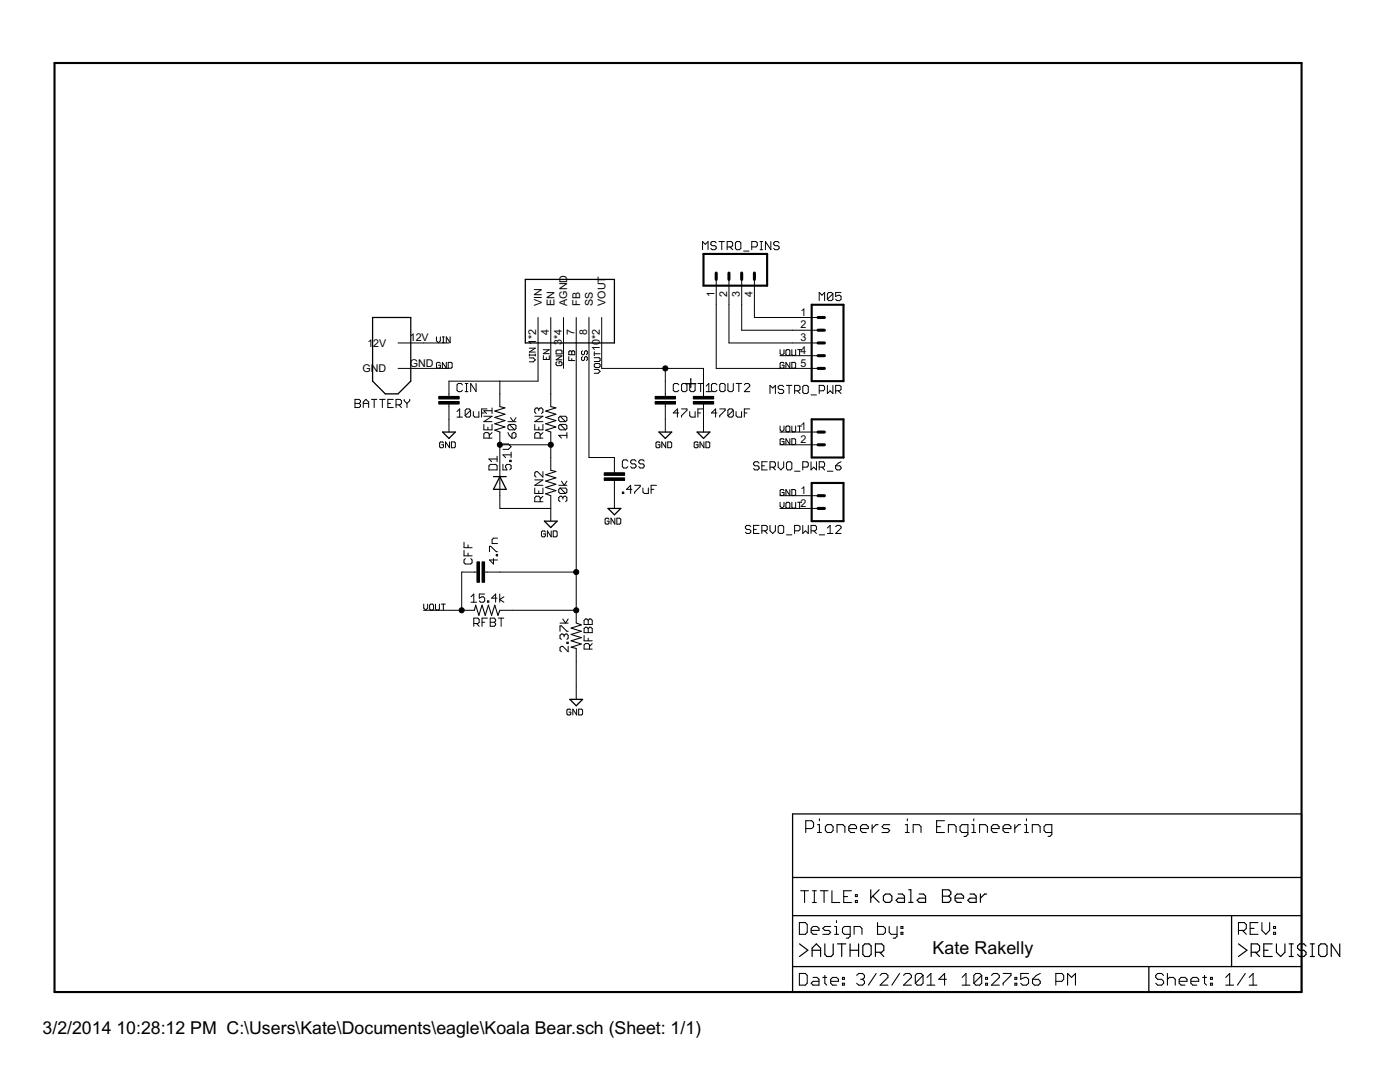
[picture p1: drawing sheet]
<svg xmlns="http://www.w3.org/2000/svg" width="279mm" height="216mm" viewBox="0 0 279 216" stroke-linecap="round" stroke-linejoin="round" font-family="sans-serif">
<g fill="none" stroke="#000" stroke-width=".2">
<path d="M140.2 49.8v-1.6l.6 .5 .5-.5v1.6M142.9 48.5l-.2-.3h-.6l-.2 .3v.2l.2 .3h.6l.2 .3v.3l-.2 .2h-.6l-.2-.2M142.9 55.8v17.7h20.4M143.5 48.2h1.1M144 48.2v1.6M145.1 49.3h.8l.3-.3v-.5l-.3-.3h-.8v1.6M145.5 55.8v12.6h17.8M145.7 49.3l.5 .5M147 48.2h.6l.2 .3v1.1l-.2 .2h-.6l-.2-.2v-1.1zM148 55.8v10.1h15.3M148.4 50.1h1.1M150 49.3h.9l.2-.3v-.5l-.2-.3h-.9v1.6"/>
<path d="M150.6 55.8v7.6h12.7M151.7 48.2h.5M151.7 49.8h.5M151.9 48.2v1.6M153.8 48.2v1.6l-1-1.6v1.6M155.5 48.5l-.3-.3h-.5l-.3 .3v.2l.3 .3h.5l.3 .3v.3l-.3 .2h-.5l-.3-.2M163.5 60v-1.6l.5 .5 .6-.5v1.6M166.2 58.6l-.3-.2h-.5l-.3 .2v1.1M166.2 58.6v1.1l-.3 .3h-.5l-.3-.3M166.2 58.6l-1.1 1.1M167.9 58.4h-1.1v.8l.5-.3h.3l.3 .3v.5l-.3 .3h-.6l-.2-.3M70.8 79.7h.9l.2 .3v.2l-.2 .3 .2 .3v.2l-.2 .3h-.9z"/>
<path d="M74.1 79.7h1.1M74.7 79.7v1.6M75.8 79.7h1.1M76.3 79.7v1.6M78.5 79.7h-1.1v1.6h1.1M79.4 68.4h10.2M80.7 79.7v.3l.5 .5M81.8 79.7v.3l-.6 .5M87.1 67.2v.8l.4 .4 .4-.4v-.8M87.5 72.9h.4v.4l-.2 .2M87.9 72.5l-.2-.2h-.4l-.2 .2v.8l.2 .2M88.3 68.4h.4"/>
<path d="M88.3 67.2h.4M88.5 67.2v1.2M89.1 72.3v1.2l-.8-1.2v1.2M89.5 73.5v-1.2h.5l.2 .2v.8l-.2 .2h-10.6M89.8 67.2v1.2l-.7-1.2v1.2M92.3 76.8l-.3-.3h-.5l-.3 .3v1.1l.3 .2h.5l.3-.2M92.8 76.5h.6M92.8 78.1h.6M93.1 76.5v1.6M95 76.5v1.6l-1.1-1.6v1.6M99.8 76.1v5M105.6 71.4h.8l.4 .4-.4 .4h-.8"/>
<path d="M105.6 70.8h1.2M105.6 70.6v.4M105.6 69.5h1.2l-1.2 .8h1.2M106.8 70.6v.4M107.4 63.4v12.7h-17.8v3M108.4 71v.7h1.2v-.7M108.4 69.8h1.2l-1.2 .8h1.2M109 71.4v.3M109.9 63.4v17.7M111 71h1.2l-1.2 .8h1.2M111.2 72.2l-.2 .2v.4l.2 .2h.8l.2-.2v-.4l-.2-.2h-.4v.4M111.2 69.8h.8l.2 .2v.6h-1.2v-.6z"/>
<path d="M112.5 63.4v10.1M113.5 71.2v.7h1.2M113.5 70.2l.2-.2 .4 .2 .4-.2 .2 .2v.6h-1.2zM114.1 70.2v.6M114.1 71.6v.3M115 63.4v60.9M116.2 71.2l-.1 .2v.4l.4 .1 .1-.1v-.4l.4-.2 .2 .2v.4l-.2 .1M116.2 70l-.1 .2v.4l.1 .2 .4-.2v-.4l.2-.2 .4 .2v.4l-.2 .2M117.5 63.4v27.9h5.1v3M118.6 70.6h1.2M118.6 71.4h1l.2 .2v.3l-.2 .2h-1M118.6 72.7l.2-.2h.8l.2 .2v.4l-.2 .2h-.8l-.2-.2z"/>
<path d="M118.6 73.7h.8l.4 .4-.4 .4h-.8M118.6 70.2v.8M120.1 63.4v10.1h20.3v5.6M132.8 73.5v5.6M135.5 76.8l-.3-.3h-.6l-.2 .3v1.1l.2 .2h.6l.3-.2M136 76.8l.3-.3h.5l.3 .3v1.1l-.3 .2h-.5l-.3-.2zM137.6 76.5v1.4l.3 .2h.6l.2-.2v-1.4M139.3 76.5h1.1M139.8 76.5v1.6M140.9 78.1h1.1M140.9 77l.6-.5v1.6M143.1 76.8l-.3-.3h-.5l-.3 .3v1.1l.3 .2h.5l.3-.2"/>
<path d="M143.9 76.5h.5l.3 .3v1.1l-.3 .2h-.5l-.3-.2v-1.1zM145.3 76.5v1.4l.2 .2h.6l.2-.2v-1.4M146.9 76.5h1.1M147.4 76.5v1.6M148.5 76.8l.3-.3h.6l.2 .3v.2l-1.1 1.1h1.1M153.7 78.5v-1.6l.5 .5 .5-.5v1.6M155.6 71h7.7M155.7 69.8v.7l.4 .4 .4-.4v-.7M156.1 72.9h.4v.4l-.2 .2M156.4 77.2l-.3-.3h-.5l-.3 .3v.2l.3 .3h.5l.3 .3v.3l-.3 .2h-.5l-.3-.2M156.5 72.5l-.2-.2h-.4l-.2 .2v.8l.2 .2M157 76.9h1"/>
<path d="M157 70.9l-.2-.2v-.7l.2-.2h.4l.2 .2v.7l-.2 .2M157.5 76.9v1.6M157.6 72.3v1.2l-.8-1.2v1.2M158 69.8v.9l.2 .2M158 73.5v-1.2h.6l.2 .2v.8l-.2 .2M158.6 78h.8l.3-.3v-.5l-.3-.3h-.8v1.6M158.8 69.8v.9l-.2 .2M159.1 78l.6 .5M159.2 69.8h.8M159.6 69.8v1.1M160.2 77.2l.3-.3h.5l.3 .3v1.1l-.3 .2h-.5l-.3-.2zM161.9 78.8h1"/>
<path d="M163.5 78h.8l.3-.3v-.5l-.3-.3h-.8v1.6M165.1 76.9v1.6l.6-.5 .5 .5v-1.6M166.8 78h.8l.3-.3v-.5l-.3-.3h-.8v1.6M167.3 78l.6 .5M70.8 80.5h.9M72.5 80.5h1.1M72.5 81.3v-1.1l.5-.5 .6 .5v1.1M77.4 80.5h.5M79 80.8h.8l.3-.3v-.5l-.3-.3h-.8v1.6M79.6 80.8l.5 .5M81.2 80.5v.8M88.5 88.4l-.2-.2h-.4l-.2 .2v.8l.2 .1h.4l.2-.1v-.4h-.4"/>
<path d="M89.6 80.6v5.6M89.7 88.2v1.1l-.8-1.1v1.1M90.1 88.2h.6l.2 .2v.8l-.2 .1h-.6zM91.2 82.1l.5-.5v1.6M91.2 83.2h1.1M93.9 81.9v1.1l-.3 .2h-.5l-.3-.2M93.9 81.9l-.3-.3h-.5l-.3 .3v1.1M93.9 81.9l-1.1 1.1M94.5 82.1v.9l.2 .2h.9v-1.1M96.1 82.4h.5M96.6 84.7v1.1h1.6v-1.1M96.6 83.1h1.6l-1.6 1h1.6"/>
<path d="M97.2 81.6h-1.1v1.6M97.4 85.2v.6M97.6 92.9l.3-.2h1l.3 .2v.9h-1.6zM97.6 87.4v-.8l-.2-.3h-.6l-.2 .3v.8h1.6M98.2 81.4v1.1M98.2 86.3l-.6 .6M98.2 82h-1.6l.5 .5M99.2 91v1.1M99.2 91.6h-1.6l.5 .5M99.8 88.8h10.1M99.8 86.2v15.3h10.1M100.4 92.7v1.1h.8l-.3-.6v-.3l.3-.2h.5l.3 .2v.6l-.3 .3"/>
<path d="M100.4 88.6h1.1l.5 .5-.5 .6h-1.1M101.4 86.3l.2 .6 .6 .5M101.4 84.1h1.6M101.6 84.7h1.1l.3 .3v.5l-.3 .3M101.6 84.7l-.2 .3v.5l.2 .3h1.1M101.6 84.7l1.1 1.1M101.7 91.8h.3v.3h-.3zM101.9 83.3l.5 .8 .6-.8M102 90.2v1.1M102 90.8h-1.6l.5 .5M102.4 86.3h.3l.3 .3v.5l-.3 .3h-.5v-.8zM106.7 84.7v1.1h1.7v-1.1"/>
<path d="M106.7 83.1h1.7l-1.7 1h1.7M106.7 97.4v1.1h1.7v-1.1M106.7 95.8h1.7l-1.7 1h1.7M107.5 81.7l-.2-.3h-.3l-.3 .3v.5l.3 .3M107.5 81.7l.3-.3h.3l.3 .3v.5l-.3 .3M107.5 81.7v.3M107.5 85.2v.6M107.5 97.9v.6M107.8 87.4v-.8l-.3-.3h-.5l-.3 .3v.8h1.7M108.4 94.1v1.1l-1.1-1.1h-.3l-.3 .3v.5l.3 .3M108.4 99l-.6 .6M108.4 86.3l-.6 .6"/>
<path d="M109.9 86.2v7.6M109.9 98.9v5.1M111.5 96.8h1.6M111.8 83.1h1.1l.2 .2v.6l-.2 .2M111.8 84.7h1.1l.2 .3v.5l-.2 .3M111.8 97.4h1.1l.2 .3v.5l-.2 .3M111.8 84.7l-.3 .3v.5l.3 .3h1.1M111.8 83.1l-.3 .2v.6l.3 .2h1.1M111.8 97.4l-.3 .3v.5l.3 .3h1.1M111.8 97.4l1.1 1.1M111.8 84.7l1.1 1.1M111.8 83.1l1.1 1"/>
<path d="M112.1 96l.5 .8 .5-.8M112.3 99.3l.3-.3h.3l.2 .3v.5l-.2 .3M112.3 99.3l-.2-.3h-.3l-.3 .3v.5l.3 .3M112.3 99.3v.3M113.1 86.3v1.1M113.1 86.9h-1.6l.6 .5M122.6 95.9v5.6M124.2 98.2h.3v.3h-.3zM125.3 92l-.3-.2h-.5l-.3 .2v1.1l.3 .3h.5l.3-.3M126.1 97.6h-1.1l.9-.8v1.7M126.7 96.8h1.1v.3l-1.1 1.1v.3M126.9 92l-.2-.2h-.6l-.2 .2v.3l.2 .3h.6l.2 .2v.3l-.2 .3h-.6l-.2-.3"/>
<path d="M128.3 97.4v.8l.3 .3h.8v-1.1M128.6 92l-.3-.2h-.5l-.3 .2v.3l.3 .3h.5l.3 .2v.3l-.3 .3h-.5l-.3-.3M129.9 97.6h.6M131 96.8h-1.1v1.7M131.7 88.4l-.2-.2h-.4l-.2 .2v.8l.2 .1h.4l.2-.1v-.4h-.4M132.8 80.6v5.6M132.9 88.2v1.1l-.8-1.1v1.1M133.3 88.2h.5l.2 .2v.8l-.2 .1h-.5zM135.5 82.4h-1.1l.8-.8v1.6M136 81.6h1.1v.3l-1.1 1.1v.2M137.6 82.1v.9l.3 .2h.8v-1.1M139.3 82.4h.5"/>
<path d="M139.3 88.4l-.2-.2h-.4l-.2 .2v.8l.2 .1h.4l.2-.1v-.4h-.4M140.4 81.6h-1.1v1.6M140.4 80.6v5.6M140.5 88.2v1.1l-.8-1.1v1.1M140.9 88.2h.6l.1 .2v.8l-.1 .1h-.6zM143.1 82.4h-1.1l.8-.8v1.6M143.6 81.6h1.1v.3l-1.1 1.1v.2M146.3 81.9l-1 1.1M146.3 81.9v1.1l-.2 .2h-.6l-.2-.2M146.3 81.9l-.2-.3h-.6l-.2 .3v1.1M146.9 82.1v.9l.3 .2h.8v-1.1M148.5 82.4h.6"/>
<path d="M149.6 81.6h-1.1v1.6M151.5 92.4l-.3-.3h-.5l-.3 .3v.3l.3 .2h.5l.3 .3v.3l-.3 .3h-.5l-.3-.3M152 92.9h.6M153.1 92.1h-1.1v1.7h1.1M153.7 93.2h.8l.2-.3v-.5l-.2-.3h-.8v1.7M154.2 93.2l.5 .6M155.3 92.1v1.1l.6 .6 .5-.6v-1.1M155.6 88.8h7.7M155.6 98.9h7.7M155.6 86.2h7.7M155.7 85v.8l.4 .4 .4-.4v-.8M156.1 98.3h.4v.4l-.2 .2"/>
<path d="M156.5 87.7l-.2-.2h-.4l-.2 .2v.8l.2 .2h.4l.2-.2v-.4h-.4M156.5 97.9l-.2-.2h-.4l-.2 .2v.8l.2 .2M156.8 85.2l.2-.2h.4l.2 .2v.8l-.2 .2h-.4l-.2-.2zM157 92.4l.2-.3h.6l.2 .3v1.1l-.2 .3h-.6l-.2-.3zM157.6 87.5v1.2l-.8-1.2v1.2M157.6 97.7v1.2l-.8-1.2v1.2M158 85v1l.2 .2h.4l.2-.2v-1M158 87.5h.6l.2 .2v.8l-.2 .2h-.6zM158 98.9v-1.2h.6l.2 .2v.8l-.2 .2M158.6 94h1.1M159.2 85h.8M159.6 85v1.2"/>
<path d="M160.2 93.2h.8l.3-.3v-.5l-.3-.3h-.8v1.7M161.9 92.1v1.7l.5-.6 .5 .6v-1.7M163.5 93.2h.8l.3-.3v-.5l-.3-.3h-.8v1.7M164 93.2l.6 .6M165.1 94h1.1M166.8 92.9h.8l.3 .3v.3l-.3 .3h-.6l-.2-.3zM167.9 92.1l-.6 .3-.5 .5M92.6 109.8v1.1h1.6M92.6 108.2v1.1h1.6M92.9 111.5l-.3 .2v.6l.3 .2h1.1l.2-.2v-.6l-.2-.2M93.4 108.7v.6M93.4 110.4v.5"/>
<path d="M94 119.1l.6-.6v1.7M95.2 114.2h-3.1v7.6M96.7 114.2h18.3M96.7 118.5h-1v.9l.5-.3h.3l.2 .3v.5l-.2 .3h-.6l-.2-.3M97.3 119.9h.3v.3h-.3zM97.7 110.1v-1.1h.2l1.1 1.1h.3M98.5 111.5v1l-.8-.8h1.6M99 110.6h.3v.3h-.3zM99.2 119.4h-1.1l.8-.9v1.7M99.3 107.4h-.8l-.3 .3v.8h1.1M99.7 118.5v1.7M100.6 119.1l-.9 .5 .9 .6"/>
<path d="M107.8 100.1v-.8l-.3-.3h-.5l-.3 .3v.8h1.7M108.8 106.2l-.2-.3h-.3l-.2 .3v.7l.2 .2h.3l.2-.2v-.4h-.3M110 105.9v1.2l-.8-1.2v1.2M110.4 105.9h.6l.2 .3v.7l-.2 .2h-.6zM121.5 103.6l-.2-.2h-.4l-.1 .2v.8l.1 .2h.4l.2-.2v-.4h-.3M122.7 103.4v1.2l-.8-1.2v1.2M123.1 103.4h.6l.2 .2v.8l-.2 .2h-.6zM149.8 105.1l-.2-.3h-.6l-.2 .3v.3l.2 .2h.6l.2 .3v.3l-.2 .2h-.6l-.2-.2M150.4 105.6h.5M151.5 104.8h-1.1v1.6h1.1M152 105.9h.8l.3-.3v-.5l-.3-.3h-.8v1.6M152.6 105.9l.5 .5"/>
<path d="M153.7 104.8v1.1l.5 .5 .5-.5v-1.1M155.3 105.1l.3-.3h.5l.3 .3v1.1l-.3 .2h-.5l-.3-.2zM155.6 101.5h7.7M155.7 100.2v.8l.4 .4 .4-.4v-.8M157 106.7h1M157 101.4l-.2-.2v-.8l.2-.2h.4l.2 .2v.8l-.2 .2M158 100.2v1l.2 .2M158.6 105.9h.8l.3-.3v-.5l-.3-.3h-.8v1.6M158.8 100.2v1l-.2 .2M159.2 100.2h.8M159.6 100.2v1.2M160.2 104.8v1.6l.6-.5 .5 .5v-1.6"/>
<path d="M161.9 105.9h.8l.2-.3v-.5l-.2-.3h-.8v1.6M162.4 105.9l.5 .5M163.5 106.7h1.1M165.1 106.4h1.1M165.1 105.4l.6-.6v1.6M166.8 105.1l.2-.3h.6l.3 .3v.3l-1.1 1h1.1M84.5 121.8h10.2M84.6 120.5v.8l.4 .4 .3-.4v-.8M85.9 120.5h.4l.2 .3v.7l-.2 .2h-.4l-.2-.2v-.7zM86.9 120.5v1l.2 .2h.4l.2-.2v-1M88.1 120.5h.8M88.5 120.5v1.2"/>
<path d="M94 120.2h1.1M94.6 124.4h.8l.2-.2v-.6l-.2-.3h-.8v1.7M95.1 124.4l.5 .6M96.2 124.2h.5M97.3 123.3h-1.1v1.7M97.8 123.3h.8l.3 .3v.3l-.3 .3 .3 .2v.3l-.3 .3h-.8zM97.8 124.2h.8M99.5 123.3h1M99.8 121.8h15.2M100 123.3v1.7M111.8 126v-1.1h.2l1.1 1.1h.3M111.8 124.3h1.6"/>
<path d="M112.3 123.5l.6 .8 .5-.8M112.6 126.8l.3-.3h.2l.3 .3v.5l-.3 .3M112.6 126.8l-.3-.3h-.3l-.2 .3v.5l.2 .3M112.6 126.8v.3M113.1 128.1h.3v.3h-.3zM113.4 129v1l-1.1-1h-.3l-.2 .2v.6l.2 .2M115 129.4v10.2M116.6 123.8l.2-.3h.3l.3 .3 .2-.3h.3l.3 .3v.8h-1.6zM116.6 125.4l.2-.2h.3l.3 .2 .2-.2h.3l.3 .2v.8h-1.6zM116.6 126.8v1.1h1.6M117.4 123.8v.8M117.4 125.4v.8"/>
<path d="M117.4 127.3v.6M117.6 129.5v-.8l-.2-.3h-.6l-.2 .3v.8h1.6M118.2 128.4l-.6 .6M113.9 141.7l-.2-.2h-.4l-.2 .2v.8l.2 .2h.4l.2-.2v-.4h-.4M115.1 141.5v1.2l-.8-1.2v1.2M115.5 141.5h.6l.2 .2v.8l-.2 .2h-.6z"/>
</g>
<g fill="none" stroke="#000" stroke-width=".25">
<path d="M104.8 55.8h17.8v12.6h-17.8zM74.4 63.4h7.6v12.7l-2.6 2.5h-2.5l-2.5-2.5zM136.8 76.6h2.1M137.9 75.5v1.8M88.3 86.2h2.6l-1.3 1.3zM98.5 95.1h2.5M99.8 95.1l1.2 2.5h-2.5zM131.5 86.2h2.5l-1.2 1.3zM139.1 86.2h2.6l-1.3 1.3zM108.6 104h2.6l-1.3 1.3zM121.3 101.5h2.6l-1.3 1.2zM113.7 139.6h2.6l-1.3 1.2z"/>
<path d="M158.2 162.4h101.6v35.6h-101.6zM158.2 175.1h101.6M158.2 182.7h101.6M158.2 192.9h101.6M229.3 192.9v5.1M245.8 182.7v10.2"/>
</g>
<g fill="none" stroke="#000" stroke-width=".21">
<path d="M99.8 81.1l1 .3-2.1 .6 2.1 .7-2.1 .6 2.1 .6-2.1 .7 2.1 .6-2.1 .6 1.1 .4M109.9 93.8l1 .3-2 .6 2 .7-2 .6 2 .6-2 .7 2 .6-2 .6 1 .4M109.9 81.1l1 .3-2 .6 2 .7-2 .6 2 .6-2 .7 2 .6-2 .6 1 .4M94.7 121.8l.2-1 .7 2 .6-2 .6 2 .7-2 .6 2 .6-2 .7 2 .4-1M115 124.3l1 .4-2 .6 2 .7-2 .6 2 .6-2 .7 2 .6-2 .6 1 .3M159.8 177.7h1.6M160.6 177.7v2.4M160.8 165.3h1.2l.4-.3v-.8l-.4-.4h-1.2v2.3M162.1 177.7h.8M162.5 177.7v2.4M163.2 164.5h.3v1.6M163.2 166.1h.7"/>
<path d="M163.5 163.4v.4M163.7 177.7h1.5M164.5 177.7v2.4M165.1 164.5h.8l.4 .5v.7l-.4 .4h-.8l-.4-.4v-.7zM166 177.7v2.4h1.6M167 166.1v-1.6h1.2l.4 .5v1.1M168.4 178.9h.7M169.4 165.3h1.5v-.3l-.3-.5h-.8l-.4 .5v.7l.4 .4h.8M169.9 177.7h-1.5v2.4h1.5M170.7 179.7h.4v.4h-.4zM170.7 178.5h.4v.4h-.4zM171.7 165.3h1.6v-.3l-.4-.5h-.8l-.4 .5v.7l.4 .4h.8"/>
<path d="M174.1 164.5v1.6M175.2 164.5h-.4l-.7 .8M177.6 164.5h-1.2l-.4 .5 .4 .3h.8l.4 .4-.4 .4h-1.2M180.7 164.5h.4v1.6M180.7 166.1h.8M181.1 163.4v.4M182.2 166.1v-1.6h1.2l.4 .5v1.1M186.9 165h.8M188.5 163.8h-1.6v2.3h1.6M189.3 166.1v-1.6h1.1l.4 .5v1.1M193.2 166.1h-1.2l-.4-.4v-.7l.4-.5h1.2v2l-.4 .4h-.4M194 164.5h.3v1.6"/>
<path d="M194 166.1h.7M194.3 163.4v.4M195.5 166.1v-1.6h1.2l.4 .5v1.1M197.8 165.3h1.6v-.3l-.4-.5h-.8l-.4 .5v.7l.4 .4h.8M200.2 165.3h1.5v-.3l-.4-.5h-.7l-.4 .5v.7l.4 .4h.7M202.5 164.5v1.6M203.7 164.5h-.4l-.8 .8M204.5 164.5h.4v1.6M204.5 166.1h.8M204.9 163.4v.4M206 166.1v-1.6h1.2l.4 .5v1.1M209.9 166.1h-1.2l-.3-.4v-.7l.3-.5h1.2v2l-.4 .4h-.4"/>
<path d="M159.5 184.1h1.2l.4 .4v1.5l-.4 .4h-1.2zM159.5 194.2h1.2l.4 .4v1.6l-.4 .4h-1.2zM161.9 185.7h1.5v-.4l-.4-.4h-.7l-.4 .4v.7l.4 .4h.7M162.1 180.1h.8M162.3 195h.7l.4 .4v1.2h-1.1l-.4-.4 .4-.4h1.1M164.2 195h.8M164.6 194.6v1.6l.4 .4M165.8 195.8h1.5v-.4l-.4-.4h-.7l-.4 .4v.8l.4 .4h.7M165.8 184.9h-1.2l-.4 .4 .4 .4h.8l.4 .3-.4 .4h-1.2M166.6 186.4h.7M166.6 184.9h.3v1.5M166.9 183.7v.4"/>
<path d="M168.1 196.2h.4v.4h-.4zM168.1 195h.4v.4h-.4zM169.7 186.4h-1.2l-.4-.4v-.7l.4-.4h1.2v1.9l-.4 .4h-.4M170.5 186.4v-1.5h1.1l.4 .4v1.1M171 194.6l.4-.4h.7l.4 .4v.4l-.4 .4M171.7 195.4h.4M172.1 195.4l.4 .4v.4l-.4 .4h-.7l-.4-.4M174.9 194.2l-1.6 2.4M175.1 184.1v2.3h1.2l.4-.4v-.7l-.4-.4h-1.2M175.6 194.6l.4-.4h.8l.4 .4v.4l-1.6 1.6h1.6M177.5 184.9v1.1l.4 .4h1.1M179 184.9v1.9l-.4 .4h-.4"/>
<path d="M179.5 194.2l-1.5 2.4M179.8 186h.4v.4h-.4zM179.8 184.9h.4v.4h-.4zM180.3 194.6l.4-.4h.8l.4 .4v.4l-1.6 1.6h1.6M184.2 194.6v1.6l-.4 .4h-.8l-.3-.4M184.2 194.6l-.4-.4h-.8l-.3 .4v1.6M184.2 194.6l-1.5 1.6M185 196.6h1.6M185 195l.8-.8v2.4M188.9 195.4h-1.6l1.2-1.2v2.4M192 196.6h1.6M192 195l.8-.8v2.4"/>
<path d="M195.9 194.6v1.6l-.4 .4h-.7l-.4-.4M195.9 194.6l-.4-.4h-.7l-.4 .4v1.6M195.9 194.6l-1.5 1.6M196.7 196.2h.4v.4h-.4zM196.7 195h.4v.4h-.4zM197.9 194.6l.3-.4h.8l.4 .4v.4l-1.5 1.6h1.5M200.2 194.2h1.6v.4l-1.6 1.6v.4M202.5 196.2h.4v.4h-.4zM202.5 195h.4v.4h-.4zM205.3 194.2h-1.6v1.2l.8-.4h.4l.4 .4v.8l-.4 .4h-.8l-.4-.4M206.1 195.4h1.1l.4 .4v.4l-.4 .4h-.8l-.3-.4zM207.6 194.2l-.8 .4-.7 .8"/>
<path d="M210.7 195.8h1.2l.4-.4v-.8l-.4-.4h-1.2v2.4M213.1 196.6v-2.4l.7 .8 .8-.8v2.4M232.2 194.6l-.4-.4h-.8l-.3 .4v.4l.3 .4h.8l.4 .4v.4l-.4 .4h-.8l-.3-.4M233 195.4l.4-.4h.8l.3 .4v1.2M233 194.2v2.4M235.3 195.8h1.6v-.4l-.4-.4h-.8l-.4 .4v.8l.4 .4h.8M237.7 195.8h1.5v-.4l-.4-.4h-.7l-.4 .4v.8l.4 .4h.7M240 195h.8M240.4 194.6v1.6l.4 .4M241.6 196.2h.4v.4h-.4zM241.6 195h.4v.4h-.4zM244.6 196.6h1.6"/>
<path d="M244.6 195l.8-.8v2.4M247.2 185.7h1.1l.4-.4v-.8l-.4-.4h-1.1v2.3M247.9 185.7l.8 .7M248.5 194.2l-1.5 2.4M249.3 196.6h1.5M249.3 195l.8-.8v2.4M249.5 185.3h.8M251.1 184.1h-1.6v2.3h1.6M251.8 184.1v1.6l.8 .7 .8-.7v-1.6M254.2 186h.4v.4h-.4zM254.2 184.9h.4v.4h-.4z"/>
</g>
<path d="M87.6 79.1h4v.5h-4zM130.7 79.1h4.1v.5h-4.1zM138.4 79.1h4v.5h-4zM87.6 80.1h4v.5h-4zM120.6 95.4h4.1v.5h-4.1zM120.6 94.3h4.1v.5h-4.1zM130.7 80.1h4.1v.5h-4.1zM138.4 80.1h4v.5h-4zM95.2 112.1h.5v4.1h-.5zM96.2 112.1h.5v4.1h-.5z" fill="#000" stroke="#000" stroke-width=".2"/>
<path d="M10.9 12.6h248.9v185.4h-248.9zM140.4 50.7h12.7v6.3h-12.7zM162 60.8h6.3v15.3h-6.3zM162 83.7h6.3v7.6h-6.3zM162 96.4h6.3v7.6h-6.3z" fill="none" stroke="#000" stroke-width=".42"/>
<g fill="none" stroke="#000" stroke-width=".61">
<path d="M142.9 54.5v1.3M145.5 54.5v1.3M148 54.5v1.3M150.6 54.5v1.3M163.3 73.5h1.2M163.3 71h1.2M163.3 68.4h1.2M163.3 65.9h1.2M163.3 63.4h1.2M163.3 88.8h1.2M163.3 86.2h1.2M163.3 98.9h1.2"/>
<path d="M163.3 101.5h1.2"/>
</g>
<g fill="none" stroke="#000" stroke-width=".23">
<path d="M173.8 177.5v2.6M174.2 178.8l1.3 1.3M175.5 177.5l-1.7 1.7M176.3 178.8l.4-.4h.9l.4 .4v.8l-.4 .5h-.9l-.4-.5zM179.2 178.4h.9l.4 .4v1.3h-1.3l-.4-.5 .4-.4h1.3M181.4 177.5h.4v2.6M183.5 178.4h.8l.4 .4v1.3h-1.2l-.5-.5 .5-.4h1.2M188.1 177.5h1.3l.4 .5v.4l-.4 .4 .4 .4v.4l-.4 .5h-1.3zM188.1 178.8h1.3M190.6 179.2h1.7v-.4l-.4-.4h-.9l-.4 .4v.8l.4 .5h.9M193.6 178.4h.8l.4 .4v1.3h-1.2l-.5-.5 .5-.4h1.2M195.7 178.4v1.7"/>
<path d="M196.9 178.4h-.4l-.8 .8M159.6 188.3l1.6 1.3-1.6 1.3M162.1 190.9v-1.7l.8-.9 .9 .9v1.7M162.1 189.6h1.7M164.6 188.3v2.1l.4 .5h.9l.4-.5v-2.1M167.1 188.3h1.7M168 188.3v2.6M169.7 189.6h1.6M169.7 188.3v2.6M171.3 188.3v2.6M172.6 188.3h.8l.5 .5v1.6l-.5 .5h-.8l-.4-.5v-1.6zM174.7 190h1.3l.4-.4v-.8l-.4-.5h-1.3v2.6"/>
<path d="M175.6 190l.8 .9M181.4 180.1h.8M247.2 188.3l1.7 1.3-1.7 1.3M249.7 190h1.3l.4-.4v-.8l-.4-.5h-1.3v2.6M250.5 190l.9 .9M252.2 189.6h.9M253.9 188.3h-1.7v2.6h1.7M254.7 188.3v1.7l.9 .9 .8-.9v-1.7M257.3 190.9h.8M257.3 188.3h.8M257.7 188.3v2.6M260.6 188.8l-.4-.5h-.8l-.4 .5v.4l.4 .4h.8l.4 .4v.4l-.4 .5h-.8l-.4-.5"/>
<path d="M261.5 190.9h.8M261.5 188.3h.8M261.9 188.3v2.6M263.2 188.8l.4-.5h.8l.4 .5v1.6l-.4 .5h-.8l-.4-.5zM267.4 188.3v2.6l-1.7-2.6v2.6"/>
</g>
<g fill="#000" stroke="#000" stroke-width=".2">
<circle cx="132.8" cy="73.5" r=".51"/>
<circle cx="99.8" cy="88.8" r=".51"/>
<circle cx="109.9" cy="88.8" r=".51"/>
<circle cx="115" cy="114.2" r=".51"/>
<circle cx="92.1" cy="121.8" r=".51"/>
<circle cx="115" cy="121.8" r=".51"/>
</g>
<g font-size="4">
<text x="186.1" y="190.3">Kate Rakelly</text>
<text x="8.5" y="206.4">3/2/2014</text>
<text x="23.2" y="206.4">10:28:12 PM C:\Users\Kate\Documents\eagle\Koala Bear.sch (Sheet: 1/1)</text>
</g>
<g font-size="2.4">
<text x="142.6" y="59.3" transform="rotate(-90 142.6 59.3)">1</text>
<text x="145.1" y="59.3" transform="rotate(-90 145.1 59.3)">2</text>
<text x="147.7" y="59.3" transform="rotate(-90 147.7 59.3)">3</text>
<text x="150.2" y="59.3" transform="rotate(-90 150.2 59.3)">4</text>
<text x="108.1" y="61" transform="rotate(-90 108.1 61)">VIN</text>
<text x="110.7" y="61" transform="rotate(-90 110.7 61)">EN</text>
<text x="113.2" y="61" transform="rotate(-90 113.2 61)">AGND</text>
<text x="115.8" y="61" transform="rotate(-90 115.8 61)">FB</text>
<text x="118.3" y="61" transform="rotate(-90 118.3 61)">SS</text>
<text x="120.8" y="61" transform="rotate(-90 120.8 61)">VOUT</text>
<text x="159.7" y="65.5">2</text>
<text x="159.7" y="63">1</text>
<text x="73.3" y="69.2">1</text>
<text x="74.5" y="69.2">2V</text>
<text x="81.8" y="68.1">12V</text>
<text x="107" y="68.9" transform="rotate(-90 107 68.9)">1*2</text>
<text x="109.6" y="66.9" transform="rotate(-90 109.6 66.9)">4</text>
<text x="112.1" y="68.9" transform="rotate(-90 112.1 68.9)">3*4</text>
<text x="114.6" y="66.9" transform="rotate(-90 114.6 66.9)">7</text>
<text x="117.2" y="66.9" transform="rotate(-90 117.2 66.9)">8</text>
<text x="119.7" y="70.1" transform="rotate(-90 119.7 70.1)">10*2</text>
<text x="159.7" y="68.1">3</text>
<text x="159.7" y="70.6">4</text>
<text x="72.3" y="74.3">GND</text>
<text x="81.8" y="73.2">GND</text>
<text x="159.7" y="73.2">5</text>
<text x="159.7" y="85.9">1</text>
<text x="159.7" y="88.4">2</text>
<text x="159.7" y="98.6">1</text>
<text x="159.7" y="101.1">2</text>
</g>
</svg>
